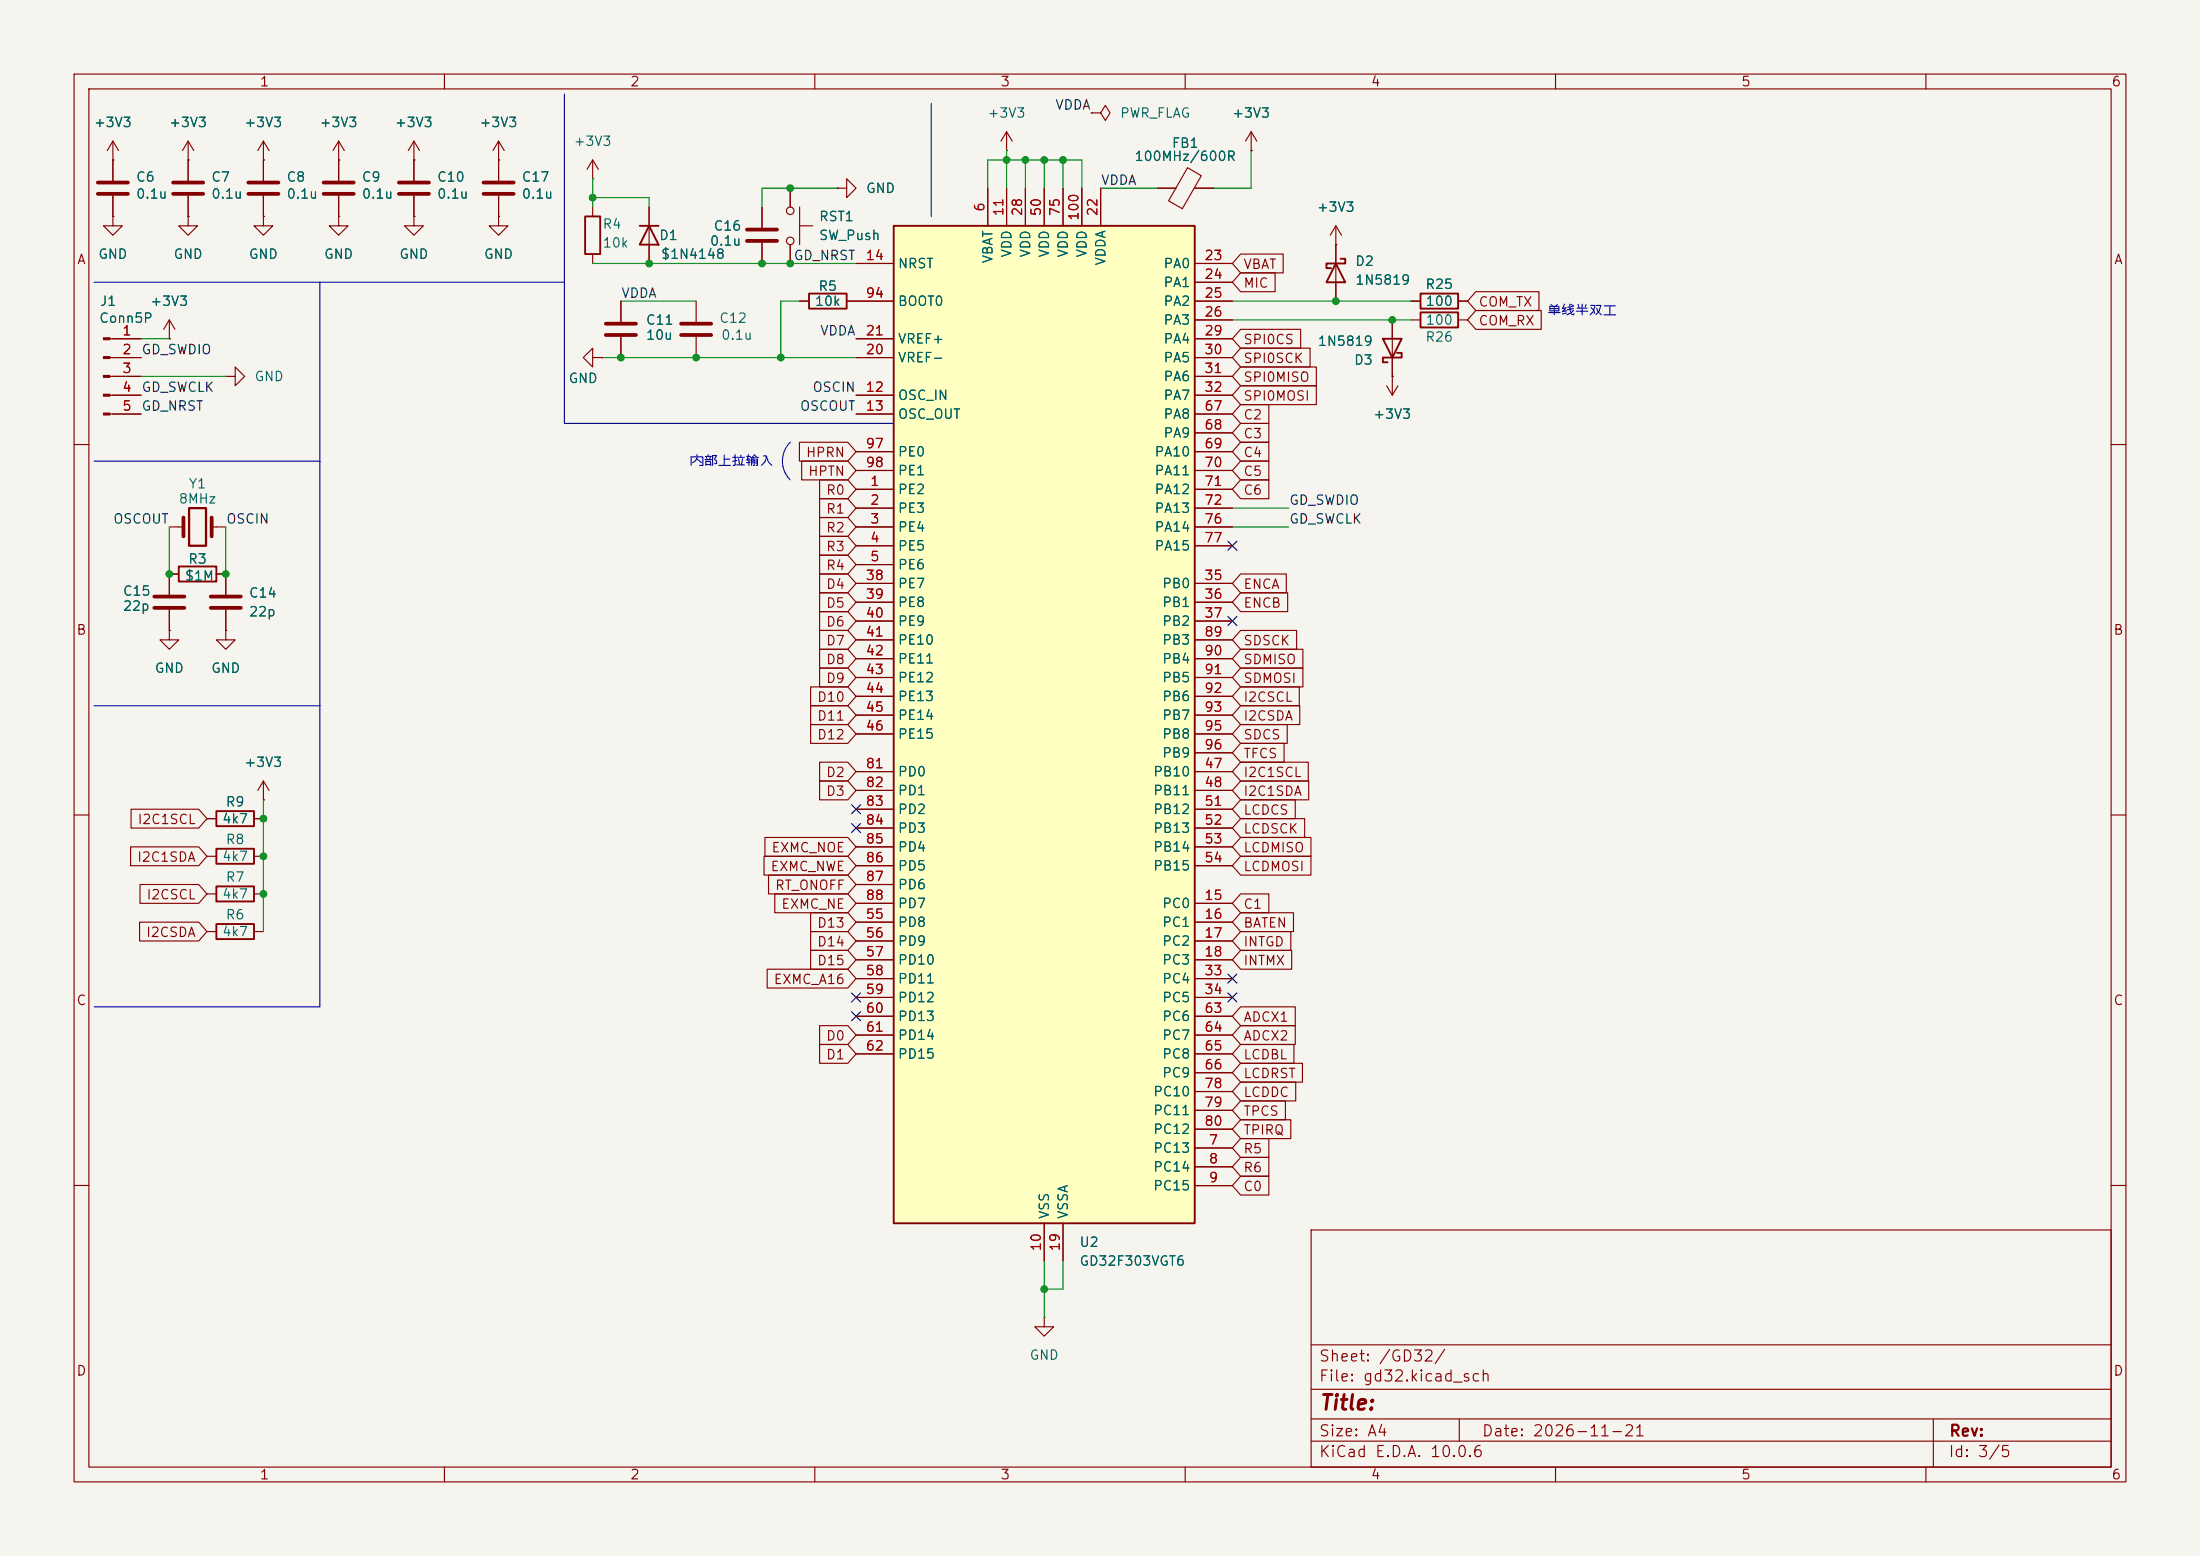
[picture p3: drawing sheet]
<svg xmlns="http://www.w3.org/2000/svg" width="297mm" height="210mm" viewBox="0 0 297 210" stroke-linecap="round" stroke-linejoin="round" font-family="sans-serif">
<path d="M0 0h297v210h-297z" fill="#f5f4ef" stroke="#f5f4ef" stroke-width=".14"/>
<g fill="none" stroke="#840000" stroke-width=".15">
<path d="M10 10h277v190h-277zM12 12h273v186h-273zM55.9 19.1l-.8 1.2M55.9 19.1l.7 1.2M55.9 19.1v2.5M60 10v2M67.3 19.1l-.8 1.2M67.3 19.1l.8 1.2M67.3 19.1v2.5M110 10v2M160 10v2M210 10v2"/>
<path d="M260 10v2M55.9 29.2v1.3h1.2l-1.2 1.3-1.3-1.3h1.3M55.9 29.2h.1M55.9 21.6h.1M67.3 21.6h.1M80 24.1h.1M80 21.6l-.8 1.3M80 21.6l.8 1.3M80 21.6v2.5M180.3 33h.1M180.3 30.5v10.1M180.3 30.5l-.7 1.3"/>
<path d="M180.3 30.5l.8 1.3M94 40.6v2.8M94 45.5v2.8M187.2 52.1l.8 1.2M188 50.8h.1M188 43.2v10.1M188.7 52.1l-.7 1.2M10 60h2M22.9 71.1h1.9M22.9 77.5h1.2M28.6 71.1h1.9M29.2 77.5h1.3"/>
<path d="M285 60h2M10 110h2M27.9 115.6h1.3M34.3 115.6h1.3M285 110h2M10 160h2M141 177.8v1.3h1.2l-1.2 1.2-1.3-1.2h1.3M141 177.8h.1M177 166h108v32h-108zM285 160h2M60 198v2M110 198v2"/>
<path d="M160 198v2M177 194.5h108M177 191.5h108M177 187.5h108M177 181.5h108M197 191.5v3M210 198v2M260 198v2M261 191.5v6.5"/>
</g>
<path d="M180.3 35.6l1.3 2.5h-2.5zM181 34.9h.6v.7h-2.5v.6h.6M186.7 45.7h2.5l-1.2 2.6zM188.6 47.6h.6v.7h-2.5v.6h.6M24.1 76.5h5.1v2h-5.1zM29.2 114.6h5.1v2h-5.1z" fill="none" stroke="#840000" stroke-width=".25"/>
<path d="M91.9 43.7h4.1M91.9 45.2h4.1M24.8 69.9v2.5M28.6 69.9v2.5" fill="none" stroke="#840000" stroke-width=".51"/>
<path d="M25.5 68.6h2.3v5.1h-2.3z" fill="none" stroke="#840000" stroke-width=".3"/>
<path d="M120.6 30.5h40.7v134.6h-40.7z" fill="#ffffc2"/>
<path d="M79 29.2h2v5.1h-2zM86.4 30.5h2.5M87.6 30.5l1.3 2.5h-2.5zM109.2 39.6h5.1v2.1h-5.1zM120.6 30.5h40.7v134.6h-40.7zM191.8 39.6h5v2.1h-5zM191.8 42.2h5v2h-5zM29.2 109.5h5.1v2h-5.1zM29.2 119.6h5.1v2.1h-5.1zM29.2 124.7h5.1v2h-5.1z" fill="none" stroke="#840000" stroke-width=".25"/>
<g fill="none" stroke="#840000" stroke-width=".15">
<path d="M15.2 19.1l-.7 1.2M15.2 19.1l.8 1.2M15.2 19.1v5.3M25.4 19.1l-.8 1.2M25.4 19.1l.8 1.2M25.4 19.1v5.3M35.6 19.1v5.3M35.6 19.1l-.8 1.2M35.6 19.1l.7 1.2M45.7 19.1l-.7 1.2M45.7 19.1l.8 1.2M45.7 19.1v5.3"/>
<path d="M135.9 17.8v2.5M135.9 17.8l-.8 1.3M135.9 17.8l.8 1.3M147.3 15.2h1.3l.6-1 .7 1-.7 1.1-.6-1.1M147.3 15.2h.1M168.9 17.8l-.8 1.3M168.9 17.8l.8 1.3M168.9 17.8v2.5M15.2 29.2v1.3h1.3l-1.3 1.3-1.2-1.3h1.2M15.2 29.2h.1M15.2 21.6h.1M15.2 26.4v2.8"/>
<path d="M25.4 29.2v1.3h1.3l-1.3 1.3-1.3-1.3h1.3M25.4 29.2h.1M25.4 21.6h.1M25.4 26.4v2.8M35.6 29.2v1.3h1.2l-1.2 1.3-1.3-1.3h1.3M35.6 29.2h.1M35.6 21.6h.1M35.6 26.4v2.8M45.7 21.6h.1M45.7 29.2v1.3h1.3l-1.3 1.3-1.3-1.3h1.3M45.7 29.2h.1M45.7 26.4v2.8"/>
<path d="M55.9 21.6h.1M55.9 29.2h.1M55.9 21.6v2.8M55.9 26.4v2.8M67.3 29.2v1.3h1.3l-1.3 1.3-1.3-1.3h1.3M67.3 29.2h.1M67.3 21.6h.1M67.3 21.6v2.8M67.3 26.4v2.8M80 27.9v1.3M80 34.3v1.3M87.6 27.9v7.7"/>
<path d="M102.9 27.9v2.8M102.9 32.8v2.8M106.7 25.4v2.5M106.7 33v2.6M107.9 30.5h1.8M107.9 27.9v5.1M113 25.4h1.3v-1.3l1.3 1.3-1.3 1.3v-1.3M113 25.4h.1M115.6 35.6h5M133.3 25.4v5.1M135.9 20.3h.1M135.9 25.4v5.1"/>
<path d="M138.4 25.4v5.1M141 25.4v5.1M143.5 25.4v5.1M146 25.4v5.1M148.6 25.4v5.1M156.2 25.4h2.5M160.3 22.6l1.9 1.1-2.6 4.5-1.8-1.1zM161.2 25.4h2.6M161.3 35.6h5.1M161.3 38.1h5.1M167.5 36.8h4.6v2.6h-4.6l-1.1-1.3zM167.5 34.3h5.7v2.5h-5.7l-1.1-1.2z"/>
<path d="M168.9 20.3h.1M180.3 33h.1M180.3 33v2.6M180.3 38.1v2.5M199.2 39.4h8.6v2.5h-8.6l-1.1-1.3zM14.8 53.3h4.2M14.8 55.9h4.2M14.8 48.3h4.2M14.8 45.7h4.2M14.8 50.8h4.2M22.9 45.7h.1M22.9 43.2v2.5"/>
<path d="M22.9 43.2l-.8 1.3M22.9 43.2l.7 1.3M30.5 50.8h1.2v-1.3l1.3 1.3-1.3 1.3v-1.3M30.5 50.8h.1M80 48.3v-1.3l-1.3 1.3 1.3 1.2v-1.2h1.3M81.3 48.3h.1M83.8 40.6v2.8M83.8 45.5v2.8M107.9 59.7h6.6l1.1 1.3-1.1 1.2h-6.6zM107.9 40.6h1.3M114.3 40.6h6.3M115.6 53.3h5"/>
<path d="M115.6 55.9h5M115.6 48.3h5M115.6 45.7h5M161.3 53.3h5.1M161.3 55.9h5.1M161.3 48.3h5.1M161.3 45.7h5.1M161.3 40.6h5.1M161.3 43.2h5.1M161.3 50.8h5.1M161.3 58.4h5.1M167.5 59.7h3.8v2.5h-3.8l-1.1-1.2z"/>
<path d="M167.5 49.5h10.2v2.6h-10.2l-1.1-1.3zM167.5 52.1h10.2v2.5h-10.2l-1.1-1.3zM167.5 54.6h3.8v2.6h-3.8l-1.1-1.3zM167.5 44.4h8.1v2.6h-8.1l-1.1-1.3zM167.5 47h9.4v2.5h-9.4l-1.1-1.2zM167.5 57.1h3.8v2.6h-3.8l-1.1-1.3zM188 50.8h.1M188 43.2v2.5M188 48.3v2.5M190.5 40.6h1.3M190.5 43.2h1.3M196.8 40.6h1.3"/>
<path d="M196.8 43.2h1.3M199.2 41.9h8.9v2.6h-8.9l-1.1-1.3zM24.1 77.5h-1.2v2.8M29.2 77.5h1.3v2.8M108.2 62.2h6.3l1.1 1.3-1.1 1.3h-6.3zM110.6 67.3h3.9l1.1 1.3-1.1 1.3h-3.9zM110.6 77.5h3.9l1.1 1.2-1.1 1.3h-3.9zM110.6 72.4h3.9l1.1 1.3-1.1 1.2h-3.9zM110.6 64.8h3.9l1.1 1.2-1.1 1.3h-3.9zM110.6 74.9h3.9l1.1 1.3-1.1 1.3h-3.9zM110.6 69.8h3.9l1.1 1.3-1.1 1.3h-3.9zM115.6 66h5"/>
<path d="M115.6 68.6h5M115.6 71.1h5M115.6 73.7h5M115.6 76.2h5M115.6 78.7h5M115.6 61h5M115.6 63.5h5M161.3 66h5.1M161.3 68.6h5.1M161.3 71.1h5.1M161.3 73.7h5.1M161.3 78.7h5.1"/>
<path d="M161.3 61h5.1M161.3 63.5h5.1M167.5 77.5h6.2v2.5h-6.2l-1.1-1.3zM167.5 64.8h3.8v2.5h-3.8l-1.1-1.3zM167.5 62.2h3.8v2.6h-3.8l-1.1-1.3zM22.9 85.1v1.3h1.2l-1.2 1.2-1.3-1.2h1.3M22.9 85.1h.1M22.9 82.3v2.8M30.5 85.1v1.3h1.2l-1.2 1.2-1.3-1.2h1.3M30.5 85.1h.1M30.5 82.3v2.8M109.4 92.7h5.1l1.1 1.3-1.1 1.3h-5.1z"/>
<path d="M109.4 95.2h5.1l1.1 1.3-1.1 1.3h-5.1zM109.4 97.8h5.1l1.1 1.3-1.1 1.2h-5.1zM110.6 90.2h3.9l1.1 1.2-1.1 1.3h-3.9zM110.6 82.5h3.9l1.1 1.3-1.1 1.3h-3.9zM110.6 87.6h3.9l1.1 1.3-1.1 1.3h-3.9zM110.6 85.1h3.9l1.1 1.3-1.1 1.2h-3.9zM110.6 80h3.9l1.1 1.3-1.1 1.3h-3.9zM115.6 81.3h5M115.6 83.8h5M115.6 86.4h5M115.6 88.9h5M115.6 91.4h5"/>
<path d="M115.6 94h5M115.6 96.5h5M115.6 99.1h5M161.3 81.3h5.1M161.3 83.8h5.1M161.3 86.4h5.1M161.3 88.9h5.1M161.3 91.4h5.1M161.3 94h5.1M161.3 96.5h5.1M161.3 99.1h5.1M167.5 87.6h8.4v2.6h-8.4l-1.1-1.3z"/>
<path d="M167.5 92.7h7.9v2.6h-7.9l-1.1-1.3zM167.5 95.2h8v2.6h-8l-1.1-1.3zM167.5 85.1h7.5v2.5h-7.5l-1.1-1.2zM167.5 90.2h8.4v2.5h-8.4l-1.1-1.3zM167.5 97.8h6.3v2.5h-6.3l-1.1-1.2zM167.5 80h6.3v2.6h-6.3l-1.1-1.3zM17.6 114.3h9.2l1.1 1.3-1.1 1.2h-9.2zM17.7 109.2h9.1l1.1 1.3-1.1 1.3h-9.1zM18.9 119.4h7.9l1.1 1.3-1.1 1.2h-7.9zM27.9 110.5h1.3M34.3 110.5h1.3M35.6 108h.1"/>
<path d="M35.6 105.4l-.8 1.3M35.6 105.4l.7 1.3M35.6 105.4v2.6M103.1 115.6h11.4l1.1 1.2-1.1 1.3h-11.4zM103.3 113h11.2l1.1 1.3-1.1 1.3h-11.2zM103.8 118.1h10.7l1.1 1.3-1.1 1.3h-10.7zM110.6 102.9h3.9l1.1 1.2-1.1 1.3h-3.9zM110.6 105.4h3.9l1.1 1.3-1.1 1.3h-3.9zM115.6 104.1h5M115.6 106.7h5M115.6 109.2h5M115.6 111.8h5"/>
<path d="M115.6 114.3h5M115.6 116.8h5M115.6 119.4h5M161.3 104.1h5.1M161.3 106.7h5.1M161.3 109.2h5.1M161.3 111.8h5.1M161.3 114.3h5.1M161.3 116.8h5.1M161.3 101.6h5.1M167.5 100.3h5.9v2.6h-5.9l-1.1-1.3zM167.5 102.9h9.1v2.5h-9.1l-1.1-1.3z"/>
<path d="M167.5 113h9.5v2.6h-9.5l-1.1-1.3zM167.5 115.6h9.5v2.5h-9.5l-1.1-1.3zM167.5 105.4h9.2v2.6h-9.2l-1.1-1.3zM167.5 107.9h7.4v2.6h-7.4l-1.1-1.3zM167.5 110.5h8.6v2.5h-8.6l-1.1-1.2zM18.8 124.5h8l1.1 1.2-1.1 1.3h-8zM27.9 125.7h1.3M27.9 120.7h1.3M34.3 125.7h1.3M34.3 120.7h1.3M103.6 130.8h10.9l1.1 1.3-1.1 1.3h-10.9zM104.6 120.6h9.9l1.1 1.3-1.1 1.3h-9.9z"/>
<path d="M109.4 128.3h5.1l1.1 1.2-1.1 1.3h-5.1zM109.4 123.2h5.1l1.1 1.3-1.1 1.2h-5.1zM109.4 125.7h5.1l1.1 1.3-1.1 1.3h-5.1zM110.6 138.4h3.9l1.1 1.3-1.1 1.3h-3.9zM115.6 121.9h5M115.6 124.5h5M115.6 127h5M115.6 129.5h5M115.6 132.1h5M115.6 134.6h5M115.6 137.2h5M115.6 139.7h5"/>
<path d="M161.3 121.9h5.1M161.3 124.5h5.1M161.3 127h5.1M161.3 129.5h5.1M161.3 132.1h5.1M161.3 134.6h5.1M161.3 137.2h5.1M161.3 139.7h5.1M167.5 138.4h7.4v2.6h-7.4l-1.1-1.3zM167.5 135.9h7.4v2.5h-7.4l-1.1-1.2zM167.5 123.2h7.1v2.5h-7.1l-1.1-1.2zM167.5 120.6h3.8v2.6h-3.8l-1.1-1.3z"/>
<path d="M167.5 128.3h6.9v2.5h-6.9l-1.1-1.3zM167.5 125.7h6.8v2.6h-6.8l-1.1-1.3zM110.6 141h3.9l1.1 1.2-1.1 1.3h-3.9zM115.6 142.2h5M161.3 154.9h5.1M161.3 157.5h5.1M161.3 142.2h5.1M161.3 144.8h5.1M161.3 147.3h5.1M161.3 149.9h5.1M161.3 152.4h5.1M167.5 146h7.4v2.6h-7.4l-1.1-1.3z"/>
<path d="M167.5 143.5h8.3v2.6h-8.3l-1.1-1.3zM167.5 141h7.2v2.5h-7.2l-1.1-1.3zM167.5 153.7h3.8v2.5h-3.8l-1.1-1.3zM167.5 156.2h3.8v2.6h-3.8l-1.1-1.3zM167.5 158.7h3.8v2.6h-3.8l-1.1-1.3zM167.5 148.6h6v2.5h-6l-1.1-1.2zM167.5 151.1h6.8v2.6h-6.8l-1.1-1.3zM141 165.1v5.1M143.5 165.1v5.1M161.3 160h5.1"/>
<circle cx="106.7" cy="32.5" r=".51"/>
<circle cx="106.7" cy="28.4" r=".51"/>
</g>
<g fill="none" stroke="#840000" stroke-width=".51">
<path d="M13.2 24.6h4.1M13.2 26.2h4.1M23.4 24.6h4M23.4 26.2h4M33.5 24.6h4.1M33.5 26.2h4.1M43.7 24.6h4.1M43.7 26.2h4.1M53.8 24.6h4.1M53.8 26.2h4.1M65.3 24.6h4M65.3 26.2h4"/>
<path d="M100.8 31h4.1M100.8 32.5h4.1M81.8 43.7h4.1M81.8 45.2h4.1M20.8 80.5h4.1M20.8 82h4.1M28.4 80.5h4.1M28.4 82h4.1"/>
</g>
<g fill="#840000" stroke="#840000" stroke-width=".15">
<path d="M14 45.6h.8v.2h-.8z"/>
<path d="M14 48.1h.8v.3h-.8z"/>
<path d="M14 50.7h.8v.2h-.8z"/>
<path d="M14 53.2h.8v.3h-.8z"/>
<path d="M14 55.8h.8v.2h-.8z"/>
</g>
<path d="M76.2 12.7v44.5h44.4M125.7 14v15.2M12.7 38.1h63.5M43.2 38.1v97.8h-30.5M106.7 59.7a3.6 3.6 0 0 0 0 5.1M12.7 62.2h30.5M12.7 95.3h30.5" fill="none" stroke="#0000c2" stroke-width=".15"/>
<g fill="none" stroke="#009600" stroke-width=".15">
<path d="M80 35.6h35.6M80 26.7h7.6v1.2M80 24.1v3.8M113 25.4h-10.1v2.5M133.3 25.4v-3.8h12.7v3.8M135.9 20.3v5.1M138.4 21.6v3.8M141 21.6v3.8M143.5 21.6v3.8M148.6 25.4h7.6M168.9 20.3v5.1h-5.1M19 50.8h11.5"/>
<path d="M19 45.7h3.9M81.3 48.3h34.3M83.8 40.6h10.2M107.9 40.6h-2.5v7.7M166.4 43.2h24.1M166.4 40.6h24.1M22.9 71.1v6.4M30.5 71.1v6.4M166.4 68.6h7.6M166.4 71.1h7.6M35.6 108v17.7M141 170.2v7.6"/>
<path d="M143.5 170.2v3.8h-2.5"/>
</g>
<g fill="none" stroke="#000084" stroke-width=".15">
<path d="M165.8 73.1l1.2 1.2M167 73.1l-1.2 1.2M165.8 83.2l1.2 1.2M167 83.2l-1.2 1.2M115 111.2l1.2 1.2M115 108.6l1.2 1.2M116.2 111.2l-1.2 1.2M116.2 108.6l-1.2 1.2M115 134l1.2 1.2M115 136.6l1.2 1.2M116.2 134l-1.2 1.2M116.2 136.6l-1.2 1.2"/>
<path d="M165.8 134l1.2 1.2M165.8 131.5l1.2 1.2M167 134l-1.2 1.2M167 131.5l-1.2 1.2"/>
</g>
<g fill="#009600" stroke="#009600" stroke-width=".14">
<circle cx="188" cy="43.2" r=".46"/>
<circle cx="180.3" cy="40.6" r=".46"/>
<circle cx="143.5" cy="21.6" r=".46"/>
<circle cx="138.4" cy="21.6" r=".46"/>
<circle cx="141" cy="21.6" r=".46"/>
<circle cx="30.5" cy="77.5" r=".46"/>
<circle cx="22.9" cy="77.5" r=".46"/>
<circle cx="35.6" cy="115.6" r=".46"/>
<circle cx="35.6" cy="110.5" r=".46"/>
<circle cx="83.8" cy="48.3" r=".46"/>
<circle cx="35.6" cy="120.7" r=".46"/>
<circle cx="102.9" cy="35.6" r=".46"/>
<circle cx="106.7" cy="35.6" r=".46"/>
<circle cx="106.7" cy="25.4" r=".46"/>
<circle cx="135.9" cy="21.6" r=".46"/>
<circle cx="94" cy="48.3" r=".46"/>
<circle cx="105.4" cy="48.3" r=".46"/>
<circle cx="141" cy="174" r=".46"/>
<circle cx="80" cy="26.7" r=".46"/>
<circle cx="87.6" cy="35.6" r=".46"/>
</g>
<text font-size="2" fill="#840000" x="178" y="190.8">Title:</text>
<g font-size="1.5" fill="#840000">
<text x="178" y="184.1">Sheet: /GD32/</text>
<text x="178" y="186.8">File: gd32.kicad_sch</text>
<text x="178" y="197">KiCad E.D.A. 10.0.6</text>
<text x="178" y="194.2">Size: A4</text>
<text x="200" y="194.2">Date: 2026-11-21</text>
<text x="263" y="197">Id: 3/5</text>
<text x="263" y="194.2">Rev:</text>
</g>
<g font-size="1.3" fill="#840000">
<text x="35" y="12">1</text>
<text x="85" y="12">2</text>
<text x="135" y="12">3</text>
<text x="185" y="12">4</text>
<text x="235" y="12">5</text>
<text x="285" y="12">6</text>
<text x="10.3" y="36">A</text>
<text x="285.3" y="36">A</text>
<text x="167.8" y="39.2">MIC</text>
<text x="167.8" y="36.6">VBAT</text>
<text x="199.5" y="41.7">COM_TX</text>
<text x="167.8" y="46.8">SPI0CS</text>
<text x="199.5" y="44.2">COM_RX</text>
<text x="167.8" y="51.9">SPI0MISO</text>
<text x="167.8" y="49.3">SPI0SCK</text>
<text x="167.8" y="54.4">SPI0MOSI</text>
<text x="167.8" y="56.9">C2</text>
<text x="167.8" y="59.5">C3</text>
<text x="108.7" y="62">HPRN</text>
<text x="109" y="64.6">HPTN</text>
<text x="167.8" y="62">C4</text>
<text x="167.8" y="64.6">C5</text>
<text x="111.4" y="69.6">R1</text>
<text x="111.4" y="67.1">R0</text>
<text x="167.8" y="67.1">C6</text>
<text x="111.4" y="74.7">R3</text>
<text x="111.4" y="77.3">R4</text>
<text x="111.4" y="72.2">R2</text>
<text x="111.4" y="79.8">D4</text>
<text x="111.4" y="82.3">D5</text>
<text x="167.8" y="79.8">ENCA</text>
<text x="167.8" y="82.3">ENCB</text>
<text x="10.2" y="86">B</text>
<text x="111.4" y="84.9">D6</text>
<text x="111.4" y="90">D8</text>
<text x="111.4" y="87.4">D7</text>
<text x="167.8" y="90">SDMISO</text>
<text x="167.8" y="87.4">SDSCK</text>
<text x="285.2" y="86">B</text>
<text x="110.2" y="95">D10</text>
<text x="111.4" y="92.5">D9</text>
<text x="167.8" y="95">I2CSCL</text>
<text x="167.8" y="92.5">SDMOSI</text>
<text x="110.2" y="97.6">D11</text>
<text x="110.2" y="100.1">D12</text>
<text x="167.8" y="97.6">I2CSDA</text>
<text x="167.8" y="100.1">SDCS</text>
<text x="111.4" y="105.2">D2</text>
<text x="111.4" y="107.7">D3</text>
<text x="167.8" y="102.7">TFCS</text>
<text x="167.8" y="105.2">I2C1SCL</text>
<text x="167.8" y="107.7">I2C1SDA</text>
<text x="18.5" y="111.5">I2C1SCL</text>
<text x="167.8" y="110.3">LCDCS</text>
<text x="167.8" y="112.8">LCDSCK</text>
<text x="18.4" y="116.6">I2C1SDA</text>
<text x="103.9" y="117.9">EXMC_NWE</text>
<text x="104.1" y="115.4">EXMC_NOE</text>
<text x="167.8" y="115.4">LCDMISO</text>
<text x="167.8" y="117.9">LCDMOSI</text>
<text x="19.7" y="121.7">I2CSCL</text>
<text x="104.5" y="120.4">RT_ONOFF</text>
<text x="105.4" y="123">EXMC_NE</text>
<text x="110.2" y="125.5">D13</text>
<text x="167.8" y="125.5">BATEN</text>
<text x="167.8" y="123">C1</text>
<text x="19.6" y="126.8">I2CSDA</text>
<text x="110.2" y="130.6">D15</text>
<text x="110.2" y="128.1">D14</text>
<text x="167.8" y="130.6">INTMX</text>
<text x="167.8" y="128.1">INTGD</text>
<text x="10.2" y="136">C</text>
<text x="104.4" y="133.1">EXMC_A16</text>
<text x="285.2" y="136">C</text>
<text x="111.4" y="143.3">D1</text>
<text x="111.4" y="140.8">D0</text>
<text x="167.8" y="140.8">ADCX2</text>
<text x="167.8" y="138.2">ADCX1</text>
<text x="167.8" y="143.3">LCDBL</text>
<text x="167.8" y="148.4">LCDDC</text>
<text x="167.8" y="145.8">LCDRST</text>
<text x="167.8" y="156">R5</text>
<text x="167.8" y="150.9">TPCS</text>
<text x="167.8" y="153.5">TPIRQ</text>
<text x="167.8" y="158.5">R6</text>
<text x="167.8" y="161.1">C0</text>
<text x="10.2" y="186">D</text>
<text x="285.2" y="186">D</text>
<text x="35" y="200">1</text>
<text x="85" y="200">2</text>
<text x="135" y="200">3</text>
<text x="185" y="200">4</text>
<text x="235" y="200">5</text>
<text x="285" y="200">6</text>
</g>
<g font-size="1.3" fill="#006464">
<text x="12.6" y="17.5">+3V3</text>
<text x="22.7" y="17.5">+3V3</text>
<text x="32.9" y="17.5">+3V3</text>
<text x="43.1" y="17.5">+3V3</text>
<text x="53.2" y="17.5">+3V3</text>
<text x="64.6" y="17.5">+3V3</text>
<text x="133.2" y="16.2">+3V3</text>
<text x="151.1" y="16.2">PWR_FLAG</text>
<text x="166.2" y="16.2">+3V3</text>
<text x="77.3" y="20">+3V3</text>
<text x="153.1" y="22">100MHz/600R</text>
<text x="158.1" y="20.3">FB1</text>
<text x="18.3" y="24.8">C6</text>
<text x="18.3" y="27.1">0.1u</text>
<text x="28.4" y="24.8">C7</text>
<text x="28.4" y="27.1">0.1u</text>
<text x="38.6" y="24.8">C8</text>
<text x="38.6" y="27.1">0.1u</text>
<text x="48.8" y="24.8">C9</text>
<text x="48.8" y="27.1">0.1u</text>
<text x="58.9" y="24.8">C10</text>
<text x="58.9" y="27.1">0.1u</text>
<text x="70.3" y="24.8">C17</text>
<text x="70.3" y="27.1">0.1u</text>
<text x="116.8" y="26.4">GND</text>
<text x="177.7" y="28.9">+3V3</text>
<text x="13.2" y="35.3">GND</text>
<text x="23.3" y="35.3">GND</text>
<text x="33.5" y="35.3">GND</text>
<text x="43.7" y="35.3">GND</text>
<text x="53.8" y="35.3">GND</text>
<text x="65.2" y="35.3">GND</text>
<text x="81.3" y="31.2">R4</text>
<text x="81.3" y="33.7">10k</text>
<text x="88.9" y="32.7">D1</text>
<text x="89.1" y="35.3">$1N4148</text>
<text x="95.7" y="33.5">0.1u</text>
<text x="96.3" y="31.4">C16</text>
<text x="110.5" y="30.2">RST1</text>
<text x="110.5" y="32.7">SW_Push</text>
<text x="134.3" y="35.6" transform="rotate(-90 134.3 35.6)">VBAT</text>
<text x="136.9" y="34.8" transform="rotate(-90 136.9 34.8)">VDD</text>
<text x="139.4" y="34.8" transform="rotate(-90 139.4 34.8)">VDD</text>
<text x="141.9" y="34.8" transform="rotate(-90 141.9 34.8)">VDD</text>
<text x="144.5" y="34.8" transform="rotate(-90 144.5 34.8)">VDD</text>
<text x="147" y="34.8" transform="rotate(-90 147 34.8)">VDD</text>
<text x="149.6" y="35.9" transform="rotate(-90 149.6 35.9)">VDDA</text>
<text x="13.4" y="41.6">J1</text>
<text x="20.2" y="41.6">+3V3</text>
<text x="109.9" y="41.6">10k</text>
<text x="110.4" y="39.6">R5</text>
<text x="121.1" y="36.5">NRST</text>
<text x="121.1" y="41.6">BOOT0</text>
<text x="157" y="36.5">PA0</text>
<text x="157" y="39.1">PA1</text>
<text x="157" y="41.6">PA2</text>
<text x="182.9" y="36.2">D2</text>
<text x="182.9" y="38.7">1N5819</text>
<text x="192.3" y="39.3">R25</text>
<text x="192.4" y="41.6">100</text>
<text x="13.3" y="43.9">Conn5P</text>
<text x="87.1" y="44.1">C11</text>
<text x="87.1" y="46.2">10u</text>
<text x="97" y="43.9">C12</text>
<text x="97.3" y="46.2">0.1u</text>
<text x="121.1" y="46.7">VREF+</text>
<text x="157" y="44.1">PA3</text>
<text x="157" y="46.7">PA4</text>
<text x="177.8" y="47">1N5819</text>
<text x="192.3" y="46.4">R26</text>
<text x="192.4" y="44.1">100</text>
<text x="34.3" y="51.8">GND</text>
<text x="76.7" y="52">GND</text>
<text x="121.1" y="49.2">VREF-</text>
<text x="157" y="49.2">PA5</text>
<text x="157" y="51.8">PA6</text>
<text x="182.7" y="49.5">D3</text>
<text x="121.1" y="54.3">OSC_IN</text>
<text x="121.1" y="56.8">OSC_OUT</text>
<text x="157" y="54.3">PA7</text>
<text x="157" y="56.8">PA8</text>
<text x="157" y="59.4">PA9</text>
<text x="185.3" y="56.8">+3V3</text>
<text x="121.1" y="61.9">PE0</text>
<text x="121.1" y="64.5">PE1</text>
<text x="155.8" y="61.9">PA10</text>
<text x="155.8" y="64.5">PA11</text>
<text x="24" y="68.3">8MHz</text>
<text x="25.4" y="66.2">Y1</text>
<text x="121.1" y="67">PE2</text>
<text x="121.1" y="69.5">PE3</text>
<text x="155.8" y="67">PA12</text>
<text x="155.8" y="69.5">PA13</text>
<text x="25.3" y="76.4">R3</text>
<text x="121.1" y="72.1">PE4</text>
<text x="121.1" y="74.6">PE5</text>
<text x="121.1" y="77.2">PE6</text>
<text x="155.8" y="72.1">PA14</text>
<text x="155.8" y="74.6">PA15</text>
<text x="16.5" y="80.7">C15</text>
<text x="16.5" y="82.8">22p</text>
<text x="24.9" y="78.7">$1M</text>
<text x="33.5" y="81">C14</text>
<text x="33.5" y="83.5">22p</text>
<text x="121.1" y="79.7">PE7</text>
<text x="121.1" y="82.2">PE8</text>
<text x="156.8" y="79.7">PB0</text>
<text x="156.8" y="82.2">PB1</text>
<text x="121.1" y="84.8">PE9</text>
<text x="121.1" y="87.3">PE10</text>
<text x="121.1" y="89.9">PE11</text>
<text x="156.8" y="84.8">PB2</text>
<text x="156.8" y="87.3">PB3</text>
<text x="156.8" y="89.9">PB4</text>
<text x="20.8" y="91.1">GND</text>
<text x="28.4" y="91.1">GND</text>
<text x="121.1" y="92.4">PE12</text>
<text x="121.1" y="94.9">PE13</text>
<text x="156.8" y="92.4">PB5</text>
<text x="156.8" y="94.9">PB6</text>
<text x="121.1" y="97.5">PE14</text>
<text x="121.1" y="100">PE15</text>
<text x="156.8" y="97.5">PB7</text>
<text x="156.8" y="100">PB8</text>
<text x="32.9" y="103.8">+3V3</text>
<text x="121.1" y="105.1">PD0</text>
<text x="121.1" y="107.6">PD1</text>
<text x="155.6" y="105.1">PB10</text>
<text x="155.6" y="107.6">PB11</text>
<text x="156.8" y="102.6">PB9</text>
<text x="29.9" y="111.5">4k7</text>
<text x="30.4" y="109.2">R9</text>
<text x="121.1" y="110.2">PD2</text>
<text x="121.1" y="112.7">PD3</text>
<text x="155.6" y="110.2">PB12</text>
<text x="155.6" y="112.7">PB13</text>
<text x="29.9" y="116.5">4k7</text>
<text x="30.4" y="114.2">R8</text>
<text x="30.4" y="119.3">R7</text>
<text x="121.1" y="115.3">PD4</text>
<text x="121.1" y="117.8">PD5</text>
<text x="155.6" y="115.3">PB14</text>
<text x="155.6" y="117.8">PB15</text>
<text x="29.9" y="121.6">4k7</text>
<text x="30.4" y="124.4">R6</text>
<text x="121.1" y="125.4">PD8</text>
<text x="121.1" y="120.3">PD6</text>
<text x="121.1" y="122.9">PD7</text>
<text x="156.8" y="122.9">PC0</text>
<text x="156.8" y="125.4">PC1</text>
<text x="29.9" y="126.7">4k7</text>
<text x="121.1" y="128">PD9</text>
<text x="121.1" y="130.5">PD10</text>
<text x="156.8" y="128">PC2</text>
<text x="156.8" y="130.5">PC3</text>
<text x="121.1" y="133">PD11</text>
<text x="121.1" y="135.6">PD12</text>
<text x="156.8" y="133">PC4</text>
<text x="156.8" y="135.6">PC5</text>
<text x="121.1" y="138.1">PD13</text>
<text x="121.1" y="140.7">PD14</text>
<text x="121.1" y="143.2">PD15</text>
<text x="156.8" y="138.1">PC6</text>
<text x="156.8" y="140.7">PC7</text>
<text x="156.8" y="143.2">PC8</text>
<text x="155.6" y="148.3">PC10</text>
<text x="156.8" y="145.7">PC9</text>
<text x="155.6" y="155.9">PC13</text>
<text x="155.6" y="150.8">PC11</text>
<text x="155.6" y="153.4">PC12</text>
<text x="155.6" y="158.4">PC14</text>
<text x="155.6" y="161">PC15</text>
<text x="141.9" y="164.6" transform="rotate(-90 141.9 164.6)">VSS</text>
<text x="144.5" y="164.6" transform="rotate(-90 144.5 164.6)">VSSA</text>
<text x="145.6" y="168.6">U2</text>
<text x="145.6" y="171.1">GD32F303VGT6</text>
<text x="138.9" y="183.8">GND</text>
</g>
<g font-size="1.3" fill="#0f0f0f">
<text x="142.4" y="15.1">VDDA</text>
<text x="148.6" y="25.3">VDDA</text>
<text x="107.1" y="35.4">GD_NRST</text>
<text x="83.8" y="40.5">VDDA</text>
<text x="110.6" y="45.6">VDDA</text>
<text x="19" y="53.2">GD_SWCLK</text>
<text x="19" y="48.1">GD_SWDIO</text>
<text x="109.6" y="53.2">OSCIN</text>
<text x="19" y="55.8">GD_NRST</text>
<text x="107.9" y="55.8">OSCOUT</text>
<text x="15.2" y="71">OSCOUT</text>
<text x="30.5" y="71">OSCIN</text>
<text x="174" y="68.5">GD_SWDIO</text>
<text x="174" y="71">GD_SWCLK</text>
</g>
<g font-size="1.3" fill="#a90000">
<text x="133.2" y="28.7" transform="rotate(-90 133.2 28.7)">6</text>
<text x="135.8" y="29.3" transform="rotate(-90 135.8 29.3)">11</text>
<text x="138.3" y="29.3" transform="rotate(-90 138.3 29.3)">28</text>
<text x="140.8" y="29.3" transform="rotate(-90 140.8 29.3)">50</text>
<text x="143.4" y="29.3" transform="rotate(-90 143.4 29.3)">75</text>
<text x="145.9" y="29.9" transform="rotate(-90 145.9 29.9)">100</text>
<text x="148.5" y="29.3" transform="rotate(-90 148.5 29.3)">22</text>
<text x="116.8" y="35.4">14</text>
<text x="162.5" y="35.4">23</text>
<text x="116.8" y="40.5">94</text>
<text x="162.5" y="38">24</text>
<text x="162.5" y="40.5">25</text>
<text x="16.4" y="45.6">1</text>
<text x="116.8" y="45.6">21</text>
<text x="162.5" y="43">26</text>
<text x="162.5" y="45.6">29</text>
<text x="16.4" y="48.1">2</text>
<text x="16.4" y="50.7">3</text>
<text x="16.4" y="53.2">4</text>
<text x="116.8" y="53.2">12</text>
<text x="116.8" y="48.1">20</text>
<text x="162.5" y="48.1">30</text>
<text x="162.5" y="50.7">31</text>
<text x="162.5" y="53.2">32</text>
<text x="16.4" y="55.7">5</text>
<text x="116.8" y="55.7">13</text>
<text x="162.5" y="55.7">67</text>
<text x="162.5" y="58.3">68</text>
<text x="116.8" y="60.8">97</text>
<text x="116.8" y="63.4">98</text>
<text x="117.4" y="65.9">1</text>
<text x="162.5" y="60.8">69</text>
<text x="162.5" y="63.4">70</text>
<text x="162.5" y="65.9">71</text>
<text x="117.4" y="68.4">2</text>
<text x="117.4" y="71">3</text>
<text x="162.5" y="68.4">72</text>
<text x="162.5" y="71">76</text>
<text x="117.4" y="73.5">4</text>
<text x="117.4" y="76.1">5</text>
<text x="162.5" y="73.5">77</text>
<text x="116.8" y="78.6">38</text>
<text x="116.8" y="81.1">39</text>
<text x="116.8" y="83.7">40</text>
<text x="162.5" y="78.6">35</text>
<text x="162.5" y="81.1">36</text>
<text x="162.5" y="83.7">37</text>
<text x="116.8" y="86.2">41</text>
<text x="116.8" y="88.8">42</text>
<text x="162.5" y="86.2">89</text>
<text x="162.5" y="88.8">90</text>
<text x="116.8" y="91.3">43</text>
<text x="116.8" y="93.8">44</text>
<text x="162.5" y="91.3">91</text>
<text x="162.5" y="93.8">92</text>
<text x="116.8" y="96.4">45</text>
<text x="116.8" y="98.9">46</text>
<text x="162.5" y="96.4">93</text>
<text x="162.5" y="98.9">95</text>
<text x="162.5" y="101.5">96</text>
<text x="116.8" y="104">81</text>
<text x="116.8" y="106.5">82</text>
<text x="162.5" y="104">47</text>
<text x="162.5" y="106.5">48</text>
<text x="116.8" y="109.1">83</text>
<text x="116.8" y="111.6">84</text>
<text x="162.5" y="109.1">51</text>
<text x="162.5" y="111.6">52</text>
<text x="116.8" y="114.2">85</text>
<text x="116.8" y="116.7">86</text>
<text x="116.8" y="119.2">87</text>
<text x="162.5" y="114.2">53</text>
<text x="162.5" y="116.7">54</text>
<text x="116.8" y="124.3">55</text>
<text x="116.8" y="121.8">88</text>
<text x="162.5" y="121.8">15</text>
<text x="162.5" y="124.3">16</text>
<text x="116.8" y="126.9">56</text>
<text x="116.8" y="129.4">57</text>
<text x="116.8" y="131.9">58</text>
<text x="162.5" y="126.9">17</text>
<text x="162.5" y="129.4">18</text>
<text x="162.5" y="131.9">33</text>
<text x="116.8" y="134.5">59</text>
<text x="116.8" y="137">60</text>
<text x="162.5" y="134.5">34</text>
<text x="162.5" y="137">63</text>
<text x="116.8" y="139.6">61</text>
<text x="116.8" y="142.1">62</text>
<text x="162.5" y="139.6">64</text>
<text x="162.5" y="142.1">65</text>
<text x="162.5" y="144.6">66</text>
<text x="162.5" y="147.2">78</text>
<text x="162.5" y="149.7">79</text>
<text x="162.5" y="152.3">80</text>
<text x="163.1" y="154.8">7</text>
<text x="163.1" y="157.3">8</text>
<text x="163.1" y="159.9">9</text>
<text x="140.8" y="169" transform="rotate(-90 140.8 169)">10</text>
<text x="143.4" y="169" transform="rotate(-90 143.4 169)">19</text>
</g>
<g font-size="1.3" fill="#0000c2">
<text x="208.8" y="42.9">单线半双工</text>
<text x="93.1" y="63.2">内部上拉输入</text>
</g>
</svg>
